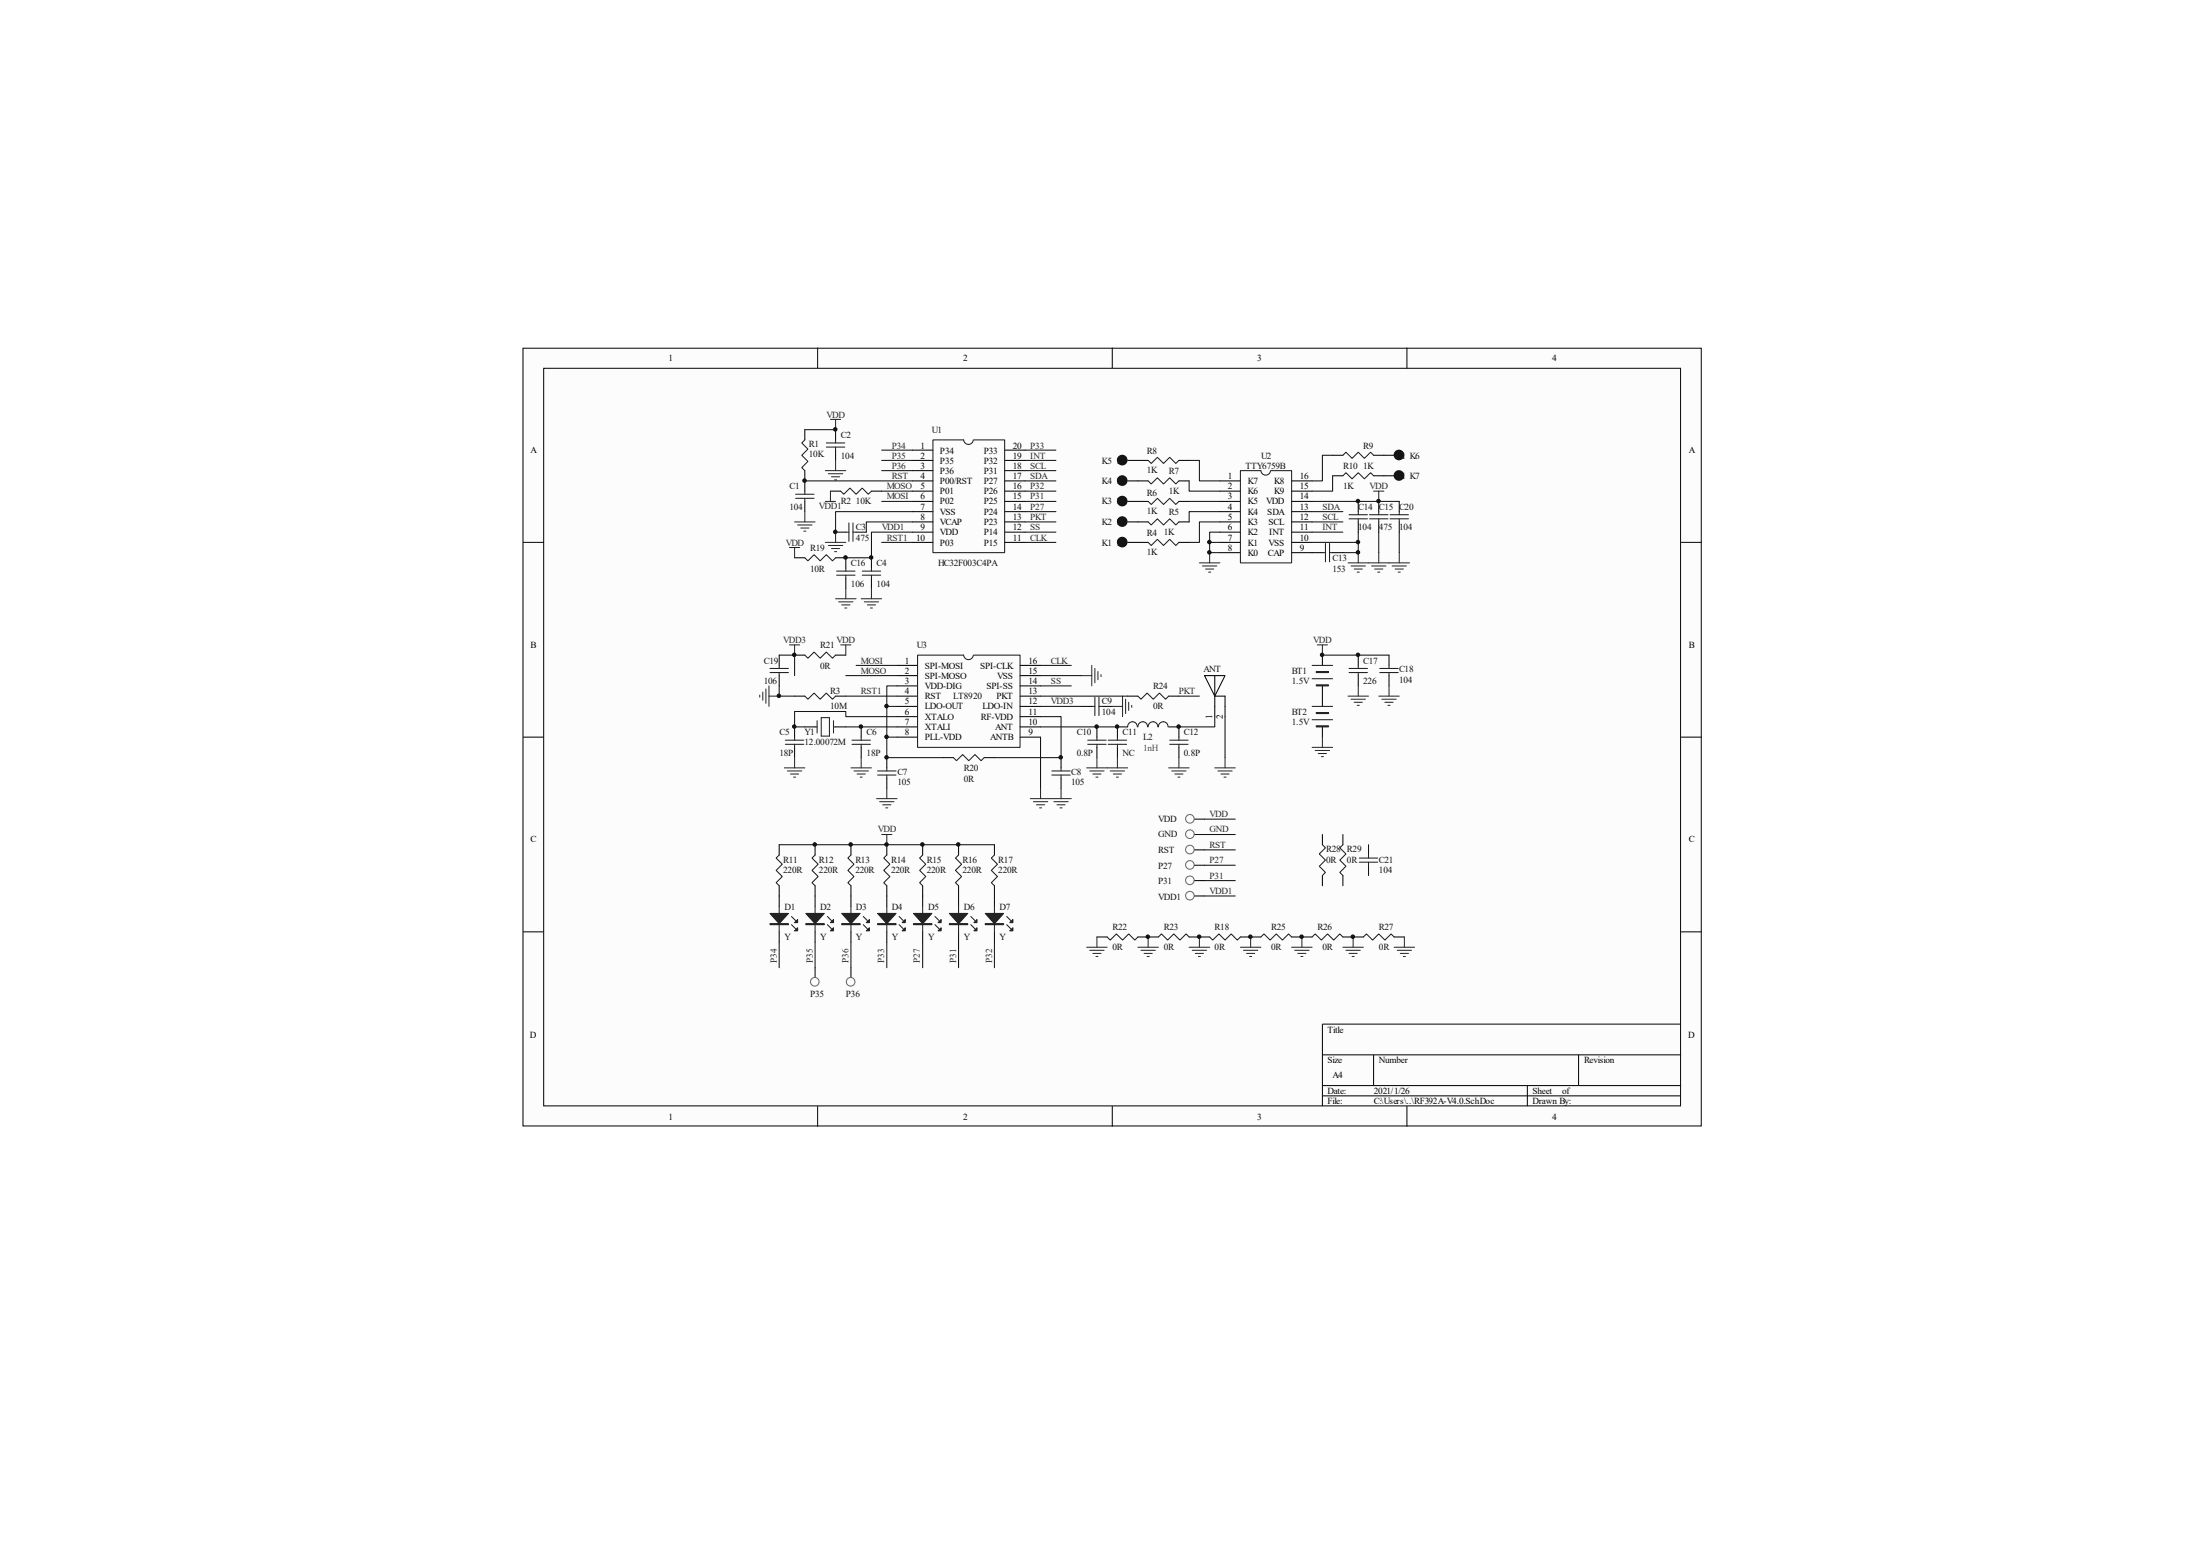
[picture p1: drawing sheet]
<svg xmlns="http://www.w3.org/2000/svg" width="297mm" height="210mm" viewBox="0 0 297 210" stroke-linecap="round" stroke-linejoin="round" font-family="sans-serif">
<path d="M70.7 47.1h159v104.9h-159z" fill="#fcfcfc"/>
<path d="M70.6 47h159.1v105h-159.1z" fill="none" stroke="#000" stroke-width=".14"/>
<path d="M73.5 49.8h153.4v99.5h-153.4z" fill="#fcfcfc"/>
<g fill="none" stroke="#000" stroke-width=".14">
<path d="M73.4 49.7h153.5v99.6h-153.5zM108.7 58v1.4M110.4 46.9v2.8M112.8 58v1.4M150.2 46.9v2.8M190 46.9v2.8M70.6 73.2h2.8M107.3 75.3h1.4M108.7 63.5v2.8M108.7 67.7v1.4M112.1 66.3h1.4M112.8 71.8h1.4"/>
<path d="M112.8 75.3h1.4v1.4M112.8 60.8v1.3M114.2 78.1v1.3M115.6 71.8h1.4M117.7 66.3h1.3M117.7 75.3v1.4M117.7 78.1v1.3M123.2 73.2h2.8M123.2 60.8h2.8M123.2 62.1h2.8M123.2 63.5h2.8M123.2 64.9h2.8"/>
<path d="M123.2 66.3h2.8M123.2 67.7h2.8M123.2 69.1h2.8M123.2 70.5h2.8M123.2 71.8h2.8M135.6 73.2h2.8M135.6 60.8h2.8M135.6 62.1h2.8M135.6 63.5h2.8M135.6 64.9h2.8M135.6 66.3h2.8M135.6 67.7h2.8"/>
<path d="M135.6 69.1h2.8M135.6 70.5h2.8M135.6 71.8h2.8M153.6 73.2h1.4M153.6 62.1h1.4M153.6 64.9h1.4M153.6 67.7h1.4M153.6 70.5h1.4M159.2 73.2h1.4M159.2 62.1h1.4M159.2 64.9h1.4M159.2 67.7h1.4"/>
<path d="M159.2 70.5h1.4M164.7 73.2h2.8M164.7 64.9h2.8M164.7 66.3h2.8M164.7 67.7h2.8M164.7 69.1h2.8M164.7 70.5h2.8M164.7 71.8h2.8M164.7 74.6h2.8M174.4 73.2h2.8M174.4 64.9h2.8M174.4 66.3h2.8"/>
<path d="M174.4 67.7h2.8M174.4 69.1h2.8M174.4 70.5h2.8M174.4 71.8h2.8M174.4 74.6h4.1M179.9 74.6h1.4M179.9 61.5h1.4M179.9 64.2h1.4M183.4 67.7v1.4M183.4 70.5v1.3M185.5 61.5h1.3M185.5 64.2h1.3"/>
<path d="M186.2 67.7v1.4M186.2 70.5v1.3M188.9 67.7v1.4M188.9 70.5v1.3M227 73.2h2.7M70.6 99.5h2.8M105.2 88.4v1.4M105.2 91.2v1.4M107.3 94h1.4M107.3 88.4h1.4M107.3 98.1v1.4M112.8 94h1.4"/>
<path d="M112.8 88.4h1.4M116.3 98.1v1.4M121.1 99.5h2.8M121.1 89.8h2.8M121.1 91.2h2.8M121.1 92.6h2.8M121.1 94h2.8M121.1 95.4h2.8M121.1 96.7h2.8M121.1 98.1h2.8M137.7 99.5h2.8M137.7 89.8h2.8"/>
<path d="M137.7 91.2h2.8M137.7 92.6h2.8M137.7 94h2.8M137.7 95.4h2.8M137.7 96.7h2.8M137.7 98.1h2.8M146 95.4h1.4M148.1 98.1v1.4M148.8 95.4h1.4M152.3 98.1h-1.4v1.4M157.8 98.1h1.4v1.4M162.6 91.2h2.8l-1.4 2.8z"/>
<path d="M164 94h1.4v2.7M164 91.2v5.5M183.4 88.4v1.4M183.4 91.2v1.4M187.5 88.4v1.4M187.5 91.2v1.4M227 99.5h2.7M105.2 114v1.4M105.2 119.6v1.3M107.3 100.9v1.4M110.1 114v1.4M110.1 119.6v1.3"/>
<path d="M114.9 114v1.4M114.9 119.6v1.3M116.3 100.9v1.4M119.7 102.3v1.4M119.7 105v1.4M119.7 114v1.4M119.7 119.6v1.3M124.6 114v1.4M124.6 119.6v1.3M127.3 102.3h1.4M129.4 114v1.4M129.4 119.6v1.3"/>
<path d="M132.9 102.3h1.4M134.3 114v1.4M134.3 119.6v1.3M143.3 102.3v1.4M143.3 105v1.4M148.1 100.9v1.4M150.9 100.9v1.4M159.2 100.9v1.4M178.5 112.6v1.4M178.5 118.2v1.4M181.3 112.6v1.4M181.3 118.2v1.4"/>
<path d="M184.8 114v1.4M184.8 116.8v1.4M70.6 125.8h2.8M148.1 126.5h1.4M153.6 126.5h2.8M160.6 126.5h2.7M167.5 126.5h2.7M174.4 126.5h2.8M181.3 126.5h2.8M188.2 126.5h1.4M227 125.8h2.7M227 138.2h-48.5v11.1"/>
<path d="M110.4 149.3v2.8M150.2 149.3v2.8M178.5 142.4h48.5M178.5 146.5h48.5M178.5 147.9h48.5M185.5 142.4v4.1M190 149.3v2.8M206.2 146.5v2.8M213.1 142.4v4.1"/>
</g>
<g fill="none" stroke="#1c1c1c" stroke-width=".14">
<path d="M108.7 59.4l-.4 .4 .8 .8-.8 .9 .8 .8-.8 .8 .4 .4M111.6 59.8h2.5M112.8 59.4v.4M131.4 59.4a.65 .65 0 0 1-.6 .6 .65 .65 0 0 1-.7-.6h-4.1v15.2h9.6v-15.2h-4.1M107.4 67.3h2.5M107.4 66.7h2.5M108.7 75.3l.4 .4 .8-.8 .8 .8 .9-.8 .8 .8 .4-.4M108.7 66.3v.4M108.7 67.3v.4M111.6 60.3h2.5M112.8 60.3v.5M113 77.6h2.4"/>
<path d="M113 77.1h2.4M113.5 66.3l.4 .4 .9-.8 .8 .8 .8-.8 .8 .8 .5-.4M114.2 71.8h.4M114.2 76.7v.4M114.2 77.6v.5M114.6 70.6v2.5M115.2 71.8h.4M115.2 70.6v2.5M116.4 77.6h2.5M116.4 77.1h2.5M117.7 76.7v.4M117.7 77.6v.5"/>
<path d="M155 73.2l.4 .4 .9-.8 .8 .8 .8-.8 .9 .8 .4-.4M155 70.5l.4 .4 .9-.9 .8 .9 .8-.9 .9 .9 .4-.4M155 67.7l.4 .4 .9-.8 .8 .8 .8-.8 .9 .8 .4-.4M155 64.9l.4 .4 .9-.8 .8 .8 .8-.8 .9 .8 .4-.4M155 62.1l.4 .5 .9-.9 .8 .9 .8-.9 .9 .9 .4-.5M171.5 63.5a.65 .65 0 0 1-.6 .6 .65 .65 0 0 1-.7-.6h-2.7v12.5h6.9v-12.5h-2.8M178.5 74.6h.5M179 73.4v2.4M179.5 74.6h.4M179.5 73.4v2.4M181.3 61.5l.4-.5 .9 .9 .8-.9 .8 .9 .8-.9 .5 .5M181.3 64.2l.4-.4 .9 .8 .8-.8 .8 .8 .8-.8 .5 .4"/>
<path d="M182.1 70h2.5M182.1 69.5h2.5M183.4 69.1v.4M183.4 70v.5M184.9 70h2.5M184.9 69.5h2.5M186.2 69.1v.4M186.2 70v.5M187.7 70h2.5M187.7 69.5h2.5M188.9 69.1v.4M188.9 70v.5"/>
<path d="M104 90.8h2.5M104 90.2h2.5M105.2 89.8v.4M105.2 90.8v.4M106 99.9h2.5M107.3 99.5v.4M108.7 94l.4 .4 .8-.8 .8 .8 .9-.8 .8 .8 .4-.4M108.7 88.4l.4 .5 .8-.9 .8 .9 .9-.9 .8 .9 .4-.5M115 99.9h2.5M116.3 99.5v.4M131.4 88.4a.65 .65 0 0 1-.6 .6 .65 .65 0 0 1-.7-.6h-6.2v12.5h13.8v-12.5h-6.2M146.9 99.9h2.4"/>
<path d="M147.4 95.4h.4M147.8 94.1v2.5M148.1 99.5v.4M148.4 95.4h.4M148.4 94.1v2.5M149.6 99.9h2.5M150.9 99.5v.4M153.6 98.1a.65 .65 0 0 0-.7-.7 .65 .65 0 0 0-.6 .7M154.9 98.1a.65 .65 0 0 0-.6-.7 .65 .65 0 0 0-.7 .7M156.3 98.1a.65 .65 0 0 0-.6-.7 .65 .65 0 0 0-.7 .7M157.7 98.1a.65 .65 0 0 0-.6-.7 .65 .65 0 0 0-.7 .7M157.9 99.9h2.5"/>
<path d="M159.2 99.5v.4M182.1 90.8h2.5M182.1 90.2h2.5M183.4 89.8v.4M183.4 90.8v.4M186.3 90.8h2.5M186.3 90.2h2.5M187.5 89.8v.4M187.5 90.8v.4M105.2 115.4l-.4 .4 .8 .9-.8 .8 .8 .8-.8 .9 .4 .4M106 100.5h2.5M107.3 100.5v.4"/>
<path d="M110.1 115.4l-.5 .4 .9 .9-.9 .8 .9 .8-.9 .9 .5 .4M114.9 115.4l-.4 .4 .8 .9-.8 .8 .8 .8-.8 .9 .4 .4M115 100.5h2.5M116.3 100.5v.4M118.5 104.6h2.5M118.5 104.1h2.5M119.7 115.4l-.4 .4 .9 .9-.9 .8 .9 .8-.9 .9 .4 .4M119.7 103.7v.4M119.7 104.6v.4M124.6 115.4l-.4 .4 .8 .9-.8 .8 .8 .8-.8 .9 .4 .4M128.7 102.3l.4 .4 .9-.8 .8 .8 .8-.8 .9 .8 .4-.4M129.4 115.4l-.4 .4 .8 .9-.8 .8 .8 .8-.8 .9 .4 .4"/>
<path d="M134.3 115.4l-.5 .4 .9 .9-.9 .8 .9 .8-.9 .9 .5 .4M142 104.6h2.5M142 104.1h2.5M143.3 103.7v.4M143.3 104.6v.4M146.9 100.5h2.4M148.1 100.5v.4M149.6 100.5h2.5M150.9 100.5v.4M157.9 100.5h2.5M159.2 100.5v.4M178.5 114l.5 .4-.9 .9 .9 .8-.9 .8 .9 .9-.5 .4"/>
<path d="M181.3 114l-.4 .4 .8 .9-.8 .8 .8 .8-.8 .9 .4 .4M183.5 116.4h2.5M183.5 115.8h2.5M184.8 115.4v.4M184.8 116.4v.4M149.5 126.5l.4 .4 .8-.8 .9 .8 .8-.8 .8 .8 .4-.4M156.4 126.5l.4-.4 .8 .8 .9-.8 .8 .8 .8-.8 .5 .4M163.3 126.5l.4 .4 .9-.8 .8 .8 .8-.8 .9 .8 .4-.4M170.2 126.5l.5-.4 .8 .8 .8-.8 .8 .8 .9-.8 .4 .4M177.2 126.5l.4-.4 .8 .8 .8-.8 .9 .8 .8-.8 .4 .4M184.1 126.5l.4-.4 .8 .8 .9-.8 .8 .8 .8-.8 .4 .4"/>
</g>
<g fill="none" stroke="#0e0e0e" stroke-width=".14">
<path d="M108.7 58h4.1M119 60.8h4.2M119 62.1h4.2M119 63.5h4.2M119 66.3h4.2M119 67.7h4.2M119 73.2h4.2M138.4 60.8h4.2M138.4 62.1h4.2M138.4 63.5h4.2M138.4 66.3h4.2M138.4 67.7h4.2"/>
<path d="M138.4 73.2h4.2M138.4 71.8h4.2M138.4 70.5h4.2M138.4 69.1h4.2M138.4 64.9h4.2M160.6 64.9v1.4h4.1M160.6 62.1h1.3v2.8h2.8M160.6 67.7h4.1M163.3 73.2h1.4M164.7 69.1h-4.1v1.4M164.7 70.5h-2.8v2.7h-1.3M164.7 71.8h-1.4v2.8h1.4"/>
<path d="M177.2 73.2h6.2v1.4h-2.1M177.2 67.7h11.7M177.2 71.8h4.1M177.2 70.5h4.1M177.2 69.1h4.1M179.9 64.2v2.1h-2.7M179.9 61.5h-1.4v3.4h-1.3M183.4 71.8v1.4M186.2 71.8v2.8M114.2 98.1h6.9M114.2 94h6.9M114.2 91.2h6.9"/>
<path d="M115.6 89.8h5.5M119.7 95.4h1.4M119.7 99.5h1.4M140.5 95.4h5.5M140.5 98.1h10.4M140.5 94h11.8M140.5 91.2h5.5M140.5 89.8h4.1M140.5 99.5v6.9M140.5 92.6h4.1M164 96.7v1.4h-4.8M165.4 96.7v5.6"/>
</g>
<g fill="none" stroke="#262626" stroke-width=".14">
<path d="M112.1 56.6h1.4M112.8 56.6v1.4M111.4 63.5h2.8M111.4 73.2h2.8M111.8 63.9h2M111.8 73.6h2M112.3 64.4h1.1M112.3 74h1.1M112.7 64.8h.3M112.7 74.5h.3M112.8 62.1v1.4M112.8 71.8v1.4"/>
<path d="M117.7 79.4v1.4M161.9 76h2.8M162.4 76.4h1.9M162.8 76.8h1.1M163.2 77.2h.3M163.3 74.6v1.4M182 76h5.5M182.4 76.4h2M182.8 76.8h1.1M183.3 77.2h.2M183.4 74.6v1.4M185.2 76.4h1.9"/>
<path d="M185.6 76.8h1.1M186 77.2h.3M186.2 74.6v1.4M102.6 93.8v.3M103 93.4v1.1M103.4 93v1.9M103.8 92.6v2.8M103.8 94h1.4M106.6 87.1h1.4M107.3 87.1v1.3M116.3 80.8h2.7M116.7 81.2h1.9"/>
<path d="M117.1 81.7h1.1M117.5 82.1h.3M146 91.2h1.4M147.4 89.8v2.8M147.8 90.2v2M148.2 90.6v1.2M148.7 91.1v.2M150.2 95.4h1.4M151.6 94v2.7M152 94.4v1.9M152.4 94.8v1.1M152.8 95.2v.3"/>
<path d="M105.9 103.7h2.8M106.3 104.1h2M106.7 104.5h1.1M107.1 104.9h.3M107.3 102.3v1.4M114.9 103.7h2.8M115.3 104.1h1.9M115.7 104.5h1.1M116.1 104.9h.3M116.3 102.3v1.4M118.4 107.8h2.7M118.8 108.2h1.9"/>
<path d="M119.2 108.6h1.1M119.6 109h.3M119.7 106.4v1.4M139.1 107.8h5.5M139.5 108.2h2M139.9 108.6h1.1M140.4 109h.2M140.5 106.4v1.4M142.3 108.2h1.9M142.7 108.6h1.1M143.1 109h.3M143.3 106.4v1.4"/>
<path d="M146.7 103.7h5.6M147.1 104.1h2M147.5 104.5h1.2M148 104.9h.2M148.1 102.3v1.4M149.9 104.1h1.9M150.3 104.5h1.1M150.7 104.9h.3M150.9 102.3v1.4M157.8 103.7h2.8M158.2 104.1h1.9M158.6 104.5h1.1"/>
<path d="M159 104.9h.3M159.2 102.3v1.4M164 103.7h2.8M164.4 104.1h2M164.8 104.5h1.2M165.3 104.9h.2M165.4 102.3v1.4"/>
</g>
<circle cx="151.5" cy="73.2" r=".37" fill="#fcfcfc" stroke="#0e0e0e" stroke-width=".69"/>
<path d="M152.3 73.2h1.3" fill="none" stroke="#000" stroke-width=".14"/>
<circle cx="151.5" cy="70.4" r=".37" fill="#fcfcfc" stroke="#0e0e0e" stroke-width=".69"/>
<path d="M152.3 70.5h1.3" fill="none" stroke="#000" stroke-width=".14"/>
<circle cx="151.5" cy="67.6" r=".37" fill="#fcfcfc" stroke="#0e0e0e" stroke-width=".69"/>
<path d="M152.3 67.7h1.3" fill="none" stroke="#000" stroke-width=".14"/>
<circle cx="151.5" cy="64.9" r=".37" fill="#fcfcfc" stroke="#0e0e0e" stroke-width=".69"/>
<path d="M152.3 64.9h1.3" fill="none" stroke="#000" stroke-width=".14"/>
<circle cx="151.5" cy="62.1" r=".37" fill="#fcfcfc" stroke="#0e0e0e" stroke-width=".69"/>
<path d="M152.3 62.1h1.3" fill="none" stroke="#000" stroke-width=".14"/>
<circle cx="188.9" cy="61.4" r=".37" fill="#fcfcfc" stroke="#0e0e0e" stroke-width=".69"/>
<path d="M186.8 61.5h1.4" fill="none" stroke="#000" stroke-width=".14"/>
<circle cx="188.9" cy="64.2" r=".37" fill="#fcfcfc" stroke="#0e0e0e" stroke-width=".69"/>
<g fill="none" stroke="#000" stroke-width=".14">
<path d="M186.8 64.2h1.4M108.7 98.1h1.4M112.8 98.1h1.4M152.3 94h1.3M157.8 94h1.4M178.5 88.4v1.4M178.5 92.6v2.8M178.5 98.1v1.4M161.2 116.8h1.4M161.2 114.7h1.4M161.2 110.6h1.4M161.2 112.6h1.4"/>
<path d="M161.2 118.9h1.4M105.2 120.9v1.4M105.2 125.8v1.4M110.1 120.9v1.4M110.1 125.8v1.4M110.1 130.6v1.4M114.9 120.9v1.4M114.9 125.8v1.4M119.7 120.9v1.4M119.7 125.8v1.4M124.6 120.9v1.4M124.6 125.8v1.4"/>
<path d="M129.4 120.9v1.4M129.4 125.8v1.4M134.3 120.9v1.4M134.3 125.8v1.4M161.2 120.9h1.4"/>
</g>
<g fill="none" stroke="#1c1c1c" stroke-width=".14">
<path d="M110.1 98.1h.2M110.3 97.3v1.6M110.9 96.9h1.1v2.5h-1.1zM112.5 97.3v1.6M112.5 98.1h.3M153.6 94l.5 .4 .8-.8 .8 .8 .8-.8 .9 .8 .4-.4M177.2 91.6h2.7M177.2 89.8h2.7M177.2 97.2h2.7M177.2 95.4h2.7M105.2 122.3v3.5M106.9 124.8l.5 .6"/>
<path d="M106.9 123.7l.5 .6M110.1 122.3v3.5M111.7 124.8l.6 .6M111.7 123.7l.6 .6M114.9 122.3v3.5M116.6 124.8l.5 .6M116.6 123.7l.5 .6M119.7 122.3v3.5M121.4 124.8l.6 .6M121.4 123.7l.6 .6M124.6 122.3v3.5M126.2 124.8l.6 .6"/>
<path d="M126.2 123.7l.6 .6M129.4 122.3v3.5M131.1 124.8l.5 .6M131.1 123.7l.5 .6M134.3 122.3v3.5M135.9 124.8l.6 .6M135.9 123.7l.6 .6"/>
</g>
<g fill="#1c1c1c" stroke="#1c1c1c" stroke-width=".14">
<path d="M104 123.3h2.5l-1.3 1.4z"/>
<path d="M107.3 125.6l.4-.4v.4z"/>
<path d="M107.3 124.5l.4-.4v.4z"/>
<path d="M108.8 123.3h2.5l-1.2 1.4z"/>
<path d="M112.1 125.6l.4-.4v.4z"/>
<path d="M112.1 124.5l.4-.4v.4z"/>
<path d="M113.6 123.3h2.5l-1.2 1.4z"/>
<path d="M117 125.6l.4-.4v.4z"/>
<path d="M117 124.5l.4-.4v.4z"/>
<path d="M118.5 123.3h2.5l-1.3 1.4z"/>
<path d="M121.8 125.6l.4-.4v.4z"/>
<path d="M121.8 124.5l.4-.4v.4z"/>
<path d="M123.3 123.3h2.5l-1.2 1.4z"/>
<path d="M126.7 125.6l.4-.4v.4z"/>
<path d="M126.7 124.5l.4-.4v.4z"/>
<path d="M128.2 123.3h2.5l-1.3 1.4z"/>
<path d="M131.5 125.6l.4-.4v.4z"/>
<path d="M131.5 124.5l.4-.4v.4z"/>
<path d="M133 123.3h2.5l-1.2 1.4z"/>
<path d="M136.3 125.6l.5-.4v.4z"/>
<path d="M136.3 124.5l.5-.4v.4z"/>
<path d="M104 124.7h2.5v.1h-2.5z" fill-rule="evenodd"/>
<path d="M108.8 124.7h2.5v.1h-2.5z" fill-rule="evenodd"/>
<path d="M113.6 124.7h2.5v.1h-2.5z" fill-rule="evenodd"/>
<path d="M118.5 124.7h2.5v.1h-2.5z" fill-rule="evenodd"/>
<path d="M123.3 124.7h2.5v.1h-2.5z" fill-rule="evenodd"/>
<path d="M128.2 124.7h2.5v.1h-2.5z" fill-rule="evenodd"/>
<path d="M133 124.7h2.5v.1h-2.5z" fill-rule="evenodd"/>
<path d="M177.7 90.6h1.7v.2h-1.7z" fill-rule="evenodd"/>
<path d="M177.7 92.4h1.7v.2h-1.7z" fill-rule="evenodd"/>
<path d="M177.7 96.2h1.7v.1h-1.7z" fill-rule="evenodd"/>
<path d="M177.7 98h1.7v.1h-1.7z" fill-rule="evenodd"/>
</g>
<g fill="none" stroke="#0e0e0e" stroke-width=".14">
<path d="M108.7 64.9h14.5M123.2 71.8h-5.5v3.5h-3.5M123.2 70.5h-6.2v1.3M123.2 69.1h-10.4v2.7M188.9 71.8v2.8M105.2 92.6v1.4h2.1M105.2 88.4h2.1v2.8M121.1 96.7h-6.9v-.7h-6.9v2.1h1.4M121.1 92.6h-1.4v9.7h7.6M140.5 96.7h2.8v5.6h-9M159.2 94h2.7M178.5 88.4h9"/>
<path d="M105.2 114h29.1M162.6 110.6h4.2M162.6 112.6h4.2M162.6 114.7h4.2M162.6 116.8h4.2M162.6 118.9h4.2M105.2 127.2v3.4M110.1 127.2v3.4M114.9 127.2v3.4M119.7 127.2v3.4M124.6 127.2v3.4M129.4 127.2v3.4"/>
<path d="M134.3 127.2v3.4M162.6 120.9h4.2"/>
</g>
<g fill="none" stroke="#262626" stroke-width=".14">
<path d="M106.6 73.9h1.4M107.3 73.9v1.4M107.3 70.5h2.8M107.7 70.9h1.9M108.1 71.3h1.1M108.5 71.7h.3M108.7 69.1v1.4M111.4 67.7h1.4M112.1 66.3v1.4M114.2 79.4v1.4M185.5 66.3h1.3M186.2 66.3v1.4"/>
<path d="M187.5 76h2.8M188 76.4h1.9M188.4 76.8h1.1M188.8 77.2h.3M188.9 74.6v1.4M112.8 80.8h2.8M113.2 81.2h2M113.5 87.1h1.4M113.6 81.7h1.2M114.1 82.1h.2M114.2 87.1v1.3M177.9 87.1h1.3"/>
<path d="M178.5 87.1v1.3M178.5 99.5v1.4M182 94h2.8M182.4 94.4h2M182.8 94.8h1.1M183.3 95.2h.2M183.4 92.6v1.4M186.2 94h2.7M186.6 94.4h1.9M187 94.8h1.1M187.4 95.2h.3M187.5 92.6v1.4"/>
<path d="M119 112.6h1.4M119.7 112.6v1.4M177.2 100.9h2.7M177.6 101.3h1.9M178 101.7h1.1M178.4 102.1h.3M146.7 127.9h2.8M147.1 128.3h2M147.5 128.7h1.2M148 129.1h.2M148.1 126.5v1.4M153.6 127.9h2.8"/>
<path d="M154.1 128.3h1.9M154.5 128.7h1.1M154.9 129.1h.3M155 126.5v1.4M160.6 127.9h2.7M161 128.3h1.9M161.4 128.7h1.1M161.8 129.1h.3M161.9 126.5v1.4M167.5 127.9h2.7M167.9 128.3h1.9M168.3 128.7h1.1"/>
<path d="M168.7 129.1h.3M168.9 126.5v1.4M174.4 127.9h2.8M174.8 128.3h1.9M175.2 128.7h1.1M175.6 129.1h.3M175.8 126.5v1.4M181.3 127.9h2.8M181.7 128.3h2M182.1 128.7h1.2M182.6 129.1h.2M182.7 126.5v1.4"/>
<path d="M188.2 127.9h2.8M188.6 128.3h2M189.1 128.7h1.1M189.5 129.1h.3M189.6 126.5v1.4"/>
</g>
<g fill="none" stroke="#686868" stroke-width=".14">
<circle cx="160.7" cy="114.7" r=".58"/>
<circle cx="160.7" cy="116.8" r=".58"/>
<circle cx="160.7" cy="110.5" r=".58"/>
<circle cx="160.7" cy="112.6" r=".58"/>
<circle cx="160.7" cy="118.8" r=".58"/>
<circle cx="160.7" cy="120.9" r=".58"/>
</g>
<circle cx="110" cy="132.5" r=".58" fill="#fcfcfc" stroke="#686868" stroke-width=".14"/>
<path d="M114.9 130.6v1.4" fill="none" stroke="#000" stroke-width=".14"/>
<circle cx="114.9" cy="132.5" r=".58" fill="#fcfcfc" stroke="#686868" stroke-width=".14"/>
<g fill="#0e0e0e" stroke="#0e0e0e" stroke-width=".14">
<circle cx="105.2" cy="93.9" r=".24"/>
<circle cx="107.2" cy="98.1" r=".24"/>
<circle cx="107.2" cy="88.4" r=".24"/>
<circle cx="108.6" cy="64.9" r=".24"/>
<circle cx="110" cy="114" r=".24"/>
<circle cx="112.8" cy="71.8" r=".24"/>
<circle cx="112.8" cy="58" r=".24"/>
<circle cx="114.2" cy="75.2" r=".24"/>
<circle cx="114.9" cy="114" r=".24"/>
<circle cx="116.2" cy="98.1" r=".24"/>
<circle cx="117.6" cy="75.2" r=".24"/>
<circle cx="119.7" cy="114" r=".24"/>
<circle cx="119.7" cy="102.2" r=".23"/>
<circle cx="119.7" cy="99.5" r=".24"/>
<circle cx="119.7" cy="95.3" r=".24"/>
<circle cx="124.5" cy="114" r=".24"/>
<circle cx="129.4" cy="114" r=".24"/>
<circle cx="143.2" cy="102.2" r=".23"/>
<circle cx="148.1" cy="98.1" r=".24"/>
<circle cx="150.8" cy="98.1" r=".24"/>
<circle cx="155" cy="126.4" r=".24"/>
<circle cx="159.1" cy="98.1" r=".24"/>
<circle cx="161.9" cy="126.4" r=".24"/>
<circle cx="163.3" cy="74.6" r=".24"/>
<circle cx="163.3" cy="73.2" r=".24"/>
<circle cx="168.8" cy="126.4" r=".24"/>
<circle cx="175.7" cy="126.4" r=".23"/>
<circle cx="178.5" cy="88.4" r=".23"/>
<circle cx="182.7" cy="126.4" r=".24"/>
<circle cx="183.3" cy="88.4" r=".24"/>
<circle cx="183.3" cy="74.6" r=".24"/>
<circle cx="183.3" cy="73.2" r=".24"/>
<circle cx="183.3" cy="67.6" r=".24"/>
<circle cx="186.1" cy="67.6" r=".24"/>
</g>
<g font-size="1.2">
<text x="90.3" y="48.7">1</text>
<text x="130" y="48.7">2</text>
<text x="169.8" y="48.7">3</text>
<text x="209.5" y="48.7">4</text>
<text x="71.6" y="61.1">A</text>
<text x="124.3" y="60.6">1</text>
<text x="124.3" y="61.9">2</text>
<text x="124.3" y="63.3">3</text>
<text x="124.3" y="64.7">4</text>
<text x="126.9" y="61.2">P34</text>
<text x="126.9" y="62.6">P35</text>
<text x="126.9" y="63.9">P36</text>
<text x="126.9" y="65.4">P00/RST</text>
<text x="132.8" y="65.4">P27</text>
<text x="132.8" y="63.9">P31</text>
<text x="132.8" y="62.6">P32</text>
<text x="132.8" y="61.2">P33</text>
<text x="136.7" y="64.7">17</text>
<text x="136.7" y="63.3">18</text>
<text x="136.7" y="61.9">19</text>
<text x="136.7" y="60.6">20</text>
<text x="150.7" y="65.4">1</text>
<text x="150.7" y="62.6">1</text>
<text x="165.8" y="64.7">1</text>
<text x="168.5" y="65.4">K7</text>
<text x="172" y="65.4">K8</text>
<text x="175.5" y="64.7">16</text>
<text x="189.2" y="61.9">1 K6</text>
<text x="189.2" y="64.7">1 K7</text>
<text x="228" y="61.1">A</text>
<text x="124.3" y="66.1">5</text>
<text x="124.3" y="67.4">6</text>
<text x="124.3" y="68.8">7</text>
<text x="124.3" y="70.2">8</text>
<text x="124.3" y="71.6">9</text>
<text x="126.9" y="66.7">P01</text>
<text x="126.9" y="68.1">P02</text>
<text x="126.9" y="69.5">VSS</text>
<text x="126.9" y="70.9">VCAP</text>
<text x="132.8" y="70.9">P23</text>
<text x="132.8" y="69.5">P24</text>
<text x="132.8" y="68.1">P25</text>
<text x="132.8" y="66.7">P26</text>
<text x="136.7" y="71.6">12</text>
<text x="136.7" y="70.2">13</text>
<text x="136.7" y="68.8">14</text>
<text x="136.7" y="67.4">15</text>
<text x="136.7" y="66.1">16</text>
<text x="150.7" y="70.9">1</text>
<text x="150.7" y="68.1">1</text>
<text x="165.8" y="66.1">2</text>
<text x="165.8" y="67.4">3</text>
<text x="165.8" y="68.8">4</text>
<text x="165.8" y="70.2">5</text>
<text x="165.8" y="71.6">6</text>
<text x="168.5" y="66.7">K6</text>
<text x="168.5" y="68.1">K5</text>
<text x="168.5" y="69.5">K4</text>
<text x="168.5" y="70.9">K3</text>
<text x="170.9" y="68.1">VDD</text>
<text x="171.1" y="69.5">SDA</text>
<text x="171.3" y="70.9">SCL</text>
<text x="172" y="66.7">K9</text>
<text x="175.5" y="71.6">11</text>
<text x="175.5" y="70.2">12</text>
<text x="175.5" y="68.8">13</text>
<text x="175.5" y="67.4">14</text>
<text x="175.5" y="66.1">15</text>
<text x="123.7" y="73">10</text>
<text x="126.9" y="72.2">VDD</text>
<text x="126.9" y="73.7">P03</text>
<text x="132.8" y="73.7">P15</text>
<text x="132.8" y="72.2">P14</text>
<text x="136.7" y="73">11</text>
<text x="150.7" y="73.7">1</text>
<text x="165.8" y="73">7</text>
<text x="165.8" y="74.4">8</text>
<text x="168.5" y="72.2">K2</text>
<text x="168.5" y="73.7">K1</text>
<text x="168.5" y="75">K0</text>
<text x="171.2" y="75">CAP</text>
<text x="171.3" y="73.7">VSS</text>
<text x="171.4" y="72.2">INT</text>
<text x="175.5" y="74.4">9</text>
<text x="175.5" y="73">10</text>
<text x="71.6" y="87.5">B</text>
<text x="122.2" y="89.6">1</text>
<text x="138.9" y="89.6">16</text>
<text x="228" y="87.5">B</text>
<text x="122.2" y="90.9">2</text>
<text x="122.2" y="92.3">3</text>
<text x="122.2" y="93.7">4</text>
<text x="122.2" y="95.1">5</text>
<text x="124.9" y="90.3">SPI-MOSI</text>
<text x="124.9" y="91.6">SPI-MOSO</text>
<text x="124.9" y="93.1">VDD-DIG</text>
<text x="124.9" y="94.4">RST</text>
<text x="124.9" y="95.8">LDO-OUT</text>
<text x="132.3" y="90.3">SPI-CLK</text>
<text x="132.7" y="95.8">LDO-IN</text>
<text x="133.2" y="93.1">SPI-SS</text>
<text x="134.5" y="94.4">PKT</text>
<text x="134.6" y="91.6">VSS</text>
<text x="138.9" y="95.1">12</text>
<text x="138.9" y="93.7">13</text>
<text x="138.9" y="92.3">14</text>
<text x="138.9" y="90.9">15</text>
<text x="122.2" y="96.4">6</text>
<text x="122.2" y="97.9">7</text>
<text x="122.2" y="99.2">8</text>
<text x="124.9" y="97.2">XTALO</text>
<text x="124.9" y="98.6">XTALI</text>
<text x="124.9" y="99.9">PLL-VDD</text>
<text x="132.4" y="97.2">RF-VDD</text>
<text x="133.7" y="99.9">ANTB</text>
<text x="134.4" y="98.6">ANT</text>
<text x="138.9" y="99.2">9</text>
<text x="138.9" y="97.9">10</text>
<text x="138.9" y="96.4">11</text>
<text x="163.7" y="97" transform="rotate(-90 163.7 97)">1</text>
<text x="165.1" y="97" transform="rotate(-90 165.1 97)">2</text>
<text x="71.6" y="113.7">C</text>
<text x="228" y="113.7">C</text>
<text x="71.5" y="140.1">D</text>
<text x="179.2" y="139.4">Title</text>
<text x="179.2" y="143.5">Size</text>
<text x="186.2" y="143.5">Number</text>
<text x="213.9" y="143.5">Revision</text>
<text x="227.9" y="140.1">D</text>
<text x="179.2" y="147.7">Date:</text>
<text x="179.2" y="149">File:</text>
<text x="179.9" y="145.6">A4</text>
<text x="185.5" y="147.7">2021/1/26</text>
<text x="185.5" y="149">C:\Users\..\RF392A-V4.0.SchDoc</text>
<text x="206.9" y="147.7">Sheet</text>
<text x="206.9" y="149">Drawn By:</text>
<text x="210.9" y="147.7">of</text>
<text x="90.3" y="151.1">1</text>
<text x="130" y="151.1">2</text>
<text x="169.8" y="151.1">3</text>
<text x="209.5" y="151.1">4</text>
</g>
<g font-size="1.2" fill="#262626">
<text x="111.6" y="56.4">VDD</text>
<text x="120.4" y="64.7">RST</text>
<text x="120.4" y="60.6">P34</text>
<text x="120.4" y="61.9">P35</text>
<text x="120.4" y="63.3">P36</text>
<text x="139.1" y="60.6">P33</text>
<text x="139.1" y="64.7">SDA</text>
<text x="139.1" y="63.3">SCL</text>
<text x="139.1" y="61.9">INT</text>
<text x="110.6" y="68.8">VDD1</text>
<text x="119" y="71.6">VDD1</text>
<text x="119.7" y="67.4">MOSI</text>
<text x="119.7" y="66.1">MOSO</text>
<text x="139.1" y="67.4">P31</text>
<text x="139.1" y="66.1">P32</text>
<text x="139.1" y="68.8">P27</text>
<text x="139.1" y="71.6">SS</text>
<text x="139.1" y="70.2">PKT</text>
<text x="178.6" y="68.8">SDA</text>
<text x="178.6" y="70.2">SCL</text>
<text x="178.6" y="71.6">INT</text>
<text x="184.9" y="66.1">VDD</text>
<text x="106.1" y="73.7">VDD</text>
<text x="119.7" y="73">RST1</text>
<text x="139.1" y="73">CLK</text>
<text x="105.7" y="86.8">VDD3</text>
<text x="112.9" y="86.8">VDD</text>
<text x="116.2" y="89.6">MOSI</text>
<text x="141.9" y="89.6">CLK</text>
<text x="177.3" y="86.8">VDD</text>
<text x="116.2" y="90.9">MOSO</text>
<text x="116.2" y="93.7">RST1</text>
<text x="141.9" y="95.1">VDD3</text>
<text x="141.9" y="92.3">SS</text>
<text x="159.2" y="93.7">PKT</text>
<text x="118.5" y="112.4">VDD</text>
<text x="163.3" y="110.3">VDD</text>
<text x="163.3" y="112.4">GND</text>
<text x="163.3" y="114.5">RST</text>
<text x="163.3" y="116.5">P27</text>
<text x="163.3" y="118.6">P31</text>
<text x="163.3" y="120.7">VDD1</text>
<text x="104.9" y="130" transform="rotate(-90 104.9 130)">P34</text>
<text x="109.7" y="130" transform="rotate(-90 109.7 130)">P35</text>
<text x="114.6" y="130" transform="rotate(-90 114.6 130)">P36</text>
<text x="119.4" y="130" transform="rotate(-90 119.4 130)">P33</text>
<text x="124.2" y="130" transform="rotate(-90 124.2 130)">P27</text>
<text x="129.1" y="130" transform="rotate(-90 129.1 130)">P31</text>
<text x="133.9" y="130" transform="rotate(-90 133.9 130)">P32</text>
</g>
<g font-size="1.2" fill="#0e0e0e">
<text x="113.5" y="59.1">C2</text>
<text x="125.8" y="58.4">U1</text>
<text x="109.2" y="60.4">R1</text>
<text x="109.2" y="61.7">10K</text>
<text x="113.5" y="61.9">104</text>
<text x="148.8" y="65.4">K4</text>
<text x="148.8" y="62.6">K5</text>
<text x="154.9" y="61.3">R8</text>
<text x="154.9" y="63.9">1K</text>
<text x="157.8" y="63.9">R7</text>
<text x="168.1" y="63.3">TTY6759B</text>
<text x="170.3" y="61.9">U2</text>
<text x="181.4" y="63.3">R10</text>
<text x="184.1" y="60.6">R9</text>
<text x="184.1" y="63.3">1K</text>
<text x="106.6" y="66.1">C1</text>
<text x="106.6" y="68.8">104</text>
<text x="113.5" y="68.1">R2</text>
<text x="115.6" y="68.1">10K</text>
<text x="115.6" y="71.6">C3</text>
<text x="148.8" y="70.9">K2</text>
<text x="148.8" y="68.1">K3</text>
<text x="154.9" y="66.9">R6</text>
<text x="154.9" y="69.4">1K</text>
<text x="157.8" y="69.5">R5</text>
<text x="157.8" y="66.7">1K</text>
<text x="181.4" y="66.1">1K</text>
<text x="183.4" y="68.8">C14 C15 C20</text>
<text x="183.4" y="71.6">104</text>
<text x="186.2" y="71.6">475</text>
<text x="188.9" y="71.6">104</text>
<text x="109.4" y="74.4">R19</text>
<text x="109.4" y="77.1">10R</text>
<text x="114.9" y="76.4">C16</text>
<text x="115.6" y="73">475</text>
<text x="118.4" y="76.4">C4</text>
<text x="126.7" y="76.4">HC32F003C4PA</text>
<text x="148.8" y="73.7">K1</text>
<text x="154.9" y="72.4">R4</text>
<text x="154.9" y="74.9">1K</text>
<text x="157.1" y="72.2">1K</text>
<text x="179.9" y="75.7">C13</text>
<text x="179.9" y="77.1">153</text>
<text x="114.9" y="79.2">106</text>
<text x="118.4" y="79.2">104</text>
<text x="103.1" y="89.6">C19</text>
<text x="110.7" y="87.5">R21</text>
<text x="123.8" y="87.5">U3</text>
<text x="184.1" y="89.6">C17</text>
<text x="103.1" y="92.3">106</text>
<text x="110.7" y="90.3">0R</text>
<text x="112.1" y="93.7">R3</text>
<text x="112.1" y="95.8">10M</text>
<text x="128.7" y="94.4">LT8920</text>
<text x="148.8" y="95.1">C9</text>
<text x="155.7" y="93.1">R24</text>
<text x="155.7" y="95.8">0R</text>
<text x="162.5" y="90.8">ANT</text>
<text x="174.4" y="90.9">BT1</text>
<text x="174.4" y="92.3">1.5V</text>
<text x="184.1" y="92.3">226</text>
<text x="188.9" y="90.8">C18</text>
<text x="188.9" y="92.2">104</text>
<text x="105.2" y="99.2">C5</text>
<text x="108.6" y="99.2">Y1</text>
<text x="108.6" y="100.6">12.00072M</text>
<text x="117" y="99.2">C6</text>
<text x="145.4" y="99.2">C10</text>
<text x="148.8" y="96.4">104</text>
<text x="151.6" y="99.2">C11</text>
<text x="154.3" y="99.9">L2</text>
<text x="159.9" y="99.2">C12</text>
<text x="174.4" y="96.4">BT2</text>
<text x="174.4" y="97.9">1.5V</text>
<text x="105.2" y="102">18P</text>
<text x="117" y="102">18P</text>
<text x="121.2" y="104.7">C7</text>
<text x="121.2" y="106">105</text>
<text x="130.1" y="104.1">R20</text>
<text x="130.1" y="105.5">0R</text>
<text x="144.6" y="104.7">C8</text>
<text x="144.6" y="106">105</text>
<text x="145.4" y="102">0.8P</text>
<text x="151.6" y="102">NC</text>
<text x="159.9" y="102">0.8P</text>
<text x="156.4" y="111">VDD</text>
<text x="156.4" y="113">GND</text>
<text x="105.7" y="116.4">R11</text>
<text x="105.7" y="117.8">220R</text>
<text x="110.6" y="116.4">R12</text>
<text x="110.6" y="117.8">220R</text>
<text x="115.5" y="116.4">R13</text>
<text x="115.5" y="117.8">220R</text>
<text x="120.3" y="116.4">R14</text>
<text x="120.3" y="117.8">220R</text>
<text x="125.1" y="116.4">R15</text>
<text x="125.1" y="117.8">220R</text>
<text x="130" y="116.4">R16</text>
<text x="130" y="117.8">220R</text>
<text x="134.8" y="116.4">R17</text>
<text x="134.8" y="117.8">220R</text>
<text x="156.4" y="117.3">P27</text>
<text x="156.4" y="115.2">RST</text>
<text x="156.4" y="119.3">P31</text>
<text x="179.1" y="115">R28 R29</text>
<text x="179.1" y="116.4">0R</text>
<text x="181.9" y="116.4">0R</text>
<text x="186.2" y="116.4">C21</text>
<text x="186.2" y="117.8">104</text>
<text x="105.9" y="122.8">D1</text>
<text x="110.7" y="122.8">D2</text>
<text x="115.6" y="122.8">D3</text>
<text x="120.4" y="122.8">D4</text>
<text x="125.3" y="122.8">D5</text>
<text x="130.1" y="122.8">D6</text>
<text x="135" y="122.8">D7</text>
<text x="150.2" y="125.6">R22</text>
<text x="156.4" y="121.4">VDD1</text>
<text x="157.1" y="125.6">R23</text>
<text x="164" y="125.6">R18</text>
<text x="171.6" y="125.6">R25</text>
<text x="177.9" y="125.6">R26</text>
<text x="186.2" y="125.6">R27</text>
<text x="105.9" y="126.9">Y</text>
<text x="110.7" y="126.9">Y</text>
<text x="115.6" y="126.9">Y</text>
<text x="120.4" y="126.9">Y</text>
<text x="125.3" y="126.9">Y</text>
<text x="130.1" y="126.9">Y</text>
<text x="135" y="126.9">Y</text>
<text x="150.2" y="128.3">0R</text>
<text x="157.1" y="128.3">0R</text>
<text x="164" y="128.3">0R</text>
<text x="171.6" y="128.3">0R</text>
<text x="178.6" y="128.3">0R</text>
<text x="186.2" y="128.3">0R</text>
<text x="109.4" y="134.5">P35</text>
<text x="114.2" y="134.5">P36</text>
</g>
<text font-size="1.2" fill="#4c4c4c" x="154.3" y="101.4">1nH</text>
</svg>
